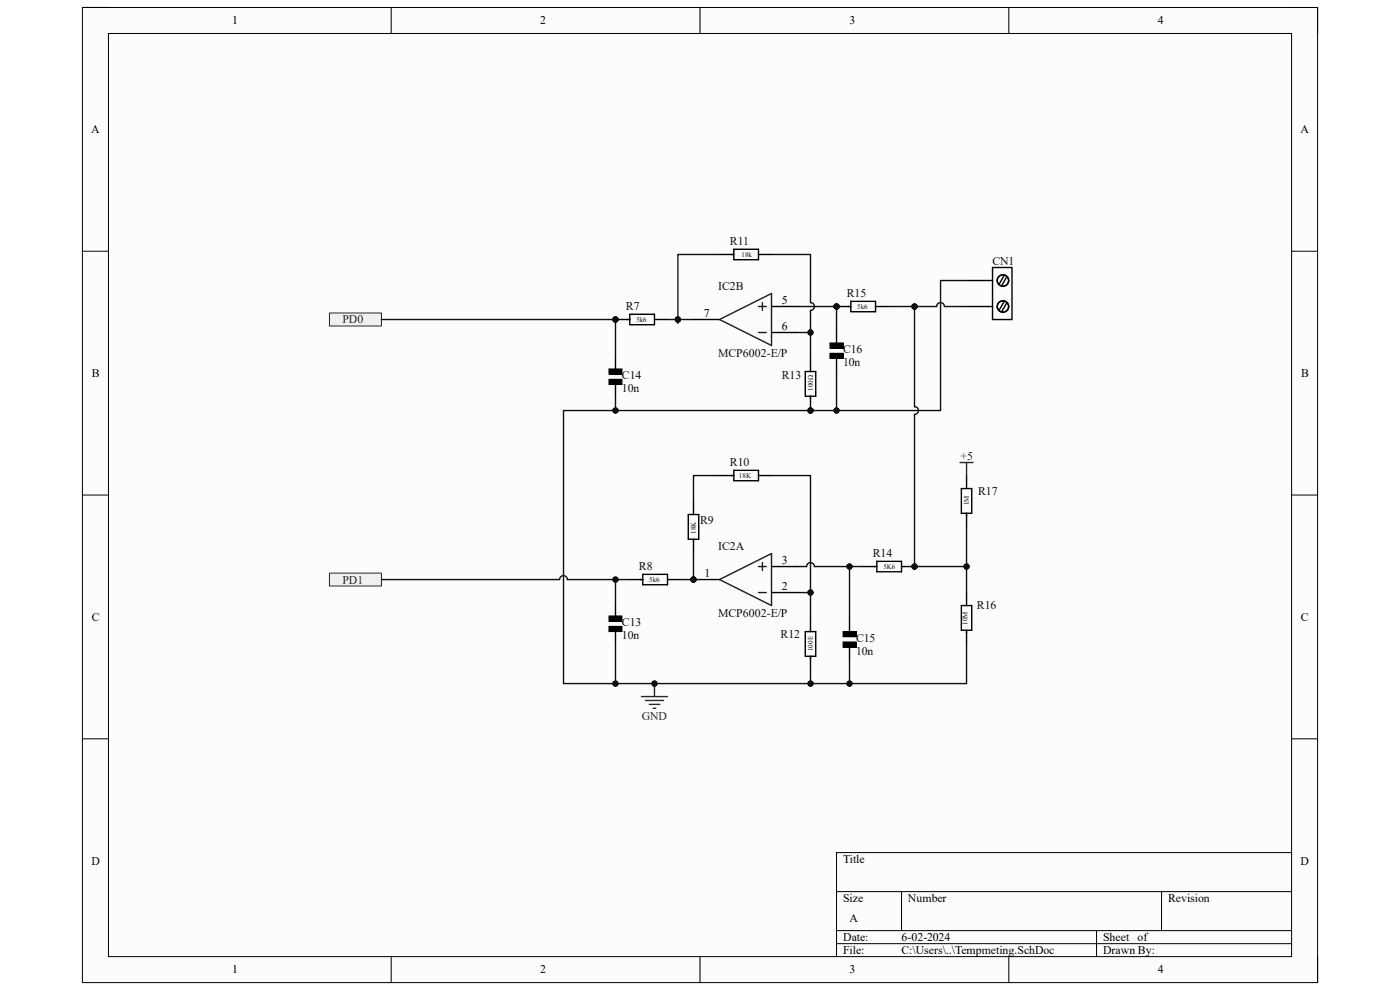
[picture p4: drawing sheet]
<svg xmlns="http://www.w3.org/2000/svg" width="297mm" height="210mm" viewBox="0 0 297 210" stroke-linecap="round" stroke-linejoin="round" font-family="sans-serif">
<path d="M17.5 1.6h262v206.8h-262z" fill-rule="evenodd" fill="#fcfcfc"/>
<path d="M17.5 1.6h262v206.8h-262z" fill="none" stroke="#000" stroke-width=".21"/>
<path d="M23 7.1h251v195.8h-251z" fill-rule="evenodd" fill="#fcfcfc"/>
<g fill="none" stroke="#000" stroke-width=".21">
<path d="M17.5 1.6h5.5M23 7.1h251v195.8h-251zM83 1.6v5.5M148.5 1.6v5.5M214 1.6v5.5M274 1.6h5.5v5.5M17.5 53.3h5.5M274 53.3h5.5M17.5 105h5.5M274 105h5.5M17.5 156.7h5.5M274 156.7h5.5"/>
<path d="M177.5 189.1h96.5M177.5 197.4h96.5M191.3 189.1v8.3M232.6 197.4v5.5M246.4 189.1v8.3M274 180.9h-96.5v22M83 202.9v5.5M148.5 202.9v5.5M177.5 200.2h96.5M214 202.9v5.5M279.5 202.9v5.5"/>
</g>
<circle cx="130.6" cy="67.8" r=".55" fill="#0e0e0e"/>
<circle cx="130.6" cy="67.8" r=".55" fill="none" stroke="#0e0e0e" stroke-width=".21"/>
<path d="M130.6 67.8h2.7M138.8 67.8h2.8" fill="none" stroke="#000" stroke-width=".3"/>
<circle cx="130.6" cy="67.8" r=".55" fill="#0e0e0e"/>
<circle cx="130.6" cy="67.8" r=".55" fill="none" stroke="#0e0e0e" stroke-width=".21"/>
<path d="M152.6 54h3.1M155.7 52.9h5.2v2.2h-5.2zM160.9 54h2.8M133.1 67.8h.5M133.6 66.7h5.2v2.2h-5.2z" fill="none" stroke="#000" stroke-width=".3"/>
<circle cx="177.5" cy="65" r=".55" fill="#0e0e0e"/>
<circle cx="177.5" cy="65" r=".55" fill="none" stroke="#0e0e0e" stroke-width=".21"/>
<path d="M177.5 65h2.7M185.7 65h2.8" fill="none" stroke="#000" stroke-width=".3"/>
<circle cx="177.5" cy="65" r=".55" fill="#0e0e0e"/>
<circle cx="177.5" cy="65" r=".55" fill="none" stroke="#0e0e0e" stroke-width=".21"/>
<path d="M179.9 65h.6M180.5 63.9h5.2v2.2h-5.2z" fill="none" stroke="#000" stroke-width=".3"/>
<circle cx="171.9" cy="87.1" r=".55" fill="#0e0e0e"/>
<circle cx="171.9" cy="87.1" r=".55" fill="none" stroke="#0e0e0e" stroke-width=".21"/>
<path d="M171.9 76.1v2.7M171.9 84.3v2.8" fill="none" stroke="#000" stroke-width=".3"/>
<circle cx="171.9" cy="87.1" r=".55" fill="#0e0e0e"/>
<circle cx="171.9" cy="87.1" r=".55" fill="none" stroke="#0e0e0e" stroke-width=".21"/>
<g fill="none" stroke="#000" stroke-width=".3">
<path d="M205.1 59.5h5.5M210.6 56.7h4.1v11.1h-4.1zM213.1 58.4l-1.2 1.9M213.6 58.7l-1.1 1.9M130.6 75.5v2.8M130.6 78.5v.6M170.8 78.8h2.3v5.3h-2.3zM205.1 65h5.5M213.1 63.9l-1.2 1.9M213.6 64.2l-1.1 1.9M130.6 80.7v.6M130.6 81.6v2.7"/>
<path d="M155.7 99.8h5.2v2.2h-5.2zM171.9 84.1v.5M152.6 100.9h3.1M160.9 100.9h2.8"/>
<circle cx="212.8" cy="59.5" r="1.21"/>
<circle cx="212.8" cy="65" r="1.21"/>
</g>
<g fill="#000">
<path d="M129.2 78.3h2.8v1.1h-2.8z" fill-rule="evenodd"/>
<path d="M129.2 80.5h2.8v1.1h-2.8z" fill-rule="evenodd"/>
</g>
<path d="M129.2 78.3h2.8v1.1h-2.8zM129.2 80.5h2.8v1.1h-2.8z" fill="none" stroke="#000" stroke-width=".21"/>
<circle cx="194" cy="120.2" r=".55" fill="#0e0e0e"/>
<circle cx="194" cy="120.2" r=".55" fill="none" stroke="#0e0e0e" stroke-width=".21"/>
<path d="M191.3 120.2h2.7" fill="none" stroke="#000" stroke-width=".3"/>
<circle cx="194" cy="120.2" r=".55" fill="#0e0e0e"/>
<circle cx="194" cy="120.2" r=".55" fill="none" stroke="#0e0e0e" stroke-width=".21"/>
<g fill="none" stroke="#000" stroke-width=".3">
<path d="M146 109.2h2.2v5.2h-2.2zM147.1 106.4v2.8M147.1 114.4v3M186 119.1h5.3v2.2h-5.3zM204 103.6h2.2v5.3h-2.2zM205.1 100.9v2.7M205.1 108.9v3M130.6 127.9v2.8M130.6 130.9v.6M130.6 133.1v.6M130.6 134v2.7M133.3 122.9h3.1"/>
<path d="M136.4 121.8h5.2v2.2h-5.2zM141.6 122.9h2.8M170.8 134h2.3v5.2h-2.3zM171.9 131.2v2.8M171.9 139.2v3.1M180.2 131.2v2.8M180.2 134.3v.5M180.2 136.5v.5M180.2 137.3v2.7M183 120.2h3M204 128.5h2.2v5.2h-2.2zM205.1 125.7v2.8"/>
<path d="M205.1 133.7v3"/>
</g>
<path d="M203.7 98.1h2.7M205.1 98.1v2.8M136.1 147.8h5.5M136.9 148.6h3.9M137.7 149.4h2.3M138.6 150.3h.5M138.8 145v2.8" fill="none" stroke="#262626" stroke-width=".3"/>
<g fill="#000">
<path d="M129.2 130.7h2.8v1.1h-2.8z" fill-rule="evenodd"/>
<path d="M129.2 132.9h2.8v1.1h-2.8z" fill-rule="evenodd"/>
<path d="M178.8 134h2.8v1.1h-2.8z" fill-rule="evenodd"/>
<path d="M178.8 136.2h2.8v1.1h-2.8z" fill-rule="evenodd"/>
</g>
<path d="M129.2 130.7h2.8v1.1h-2.8zM129.2 132.9h2.8v1.1h-2.8zM178.8 134h2.8v1.1h-2.8zM178.8 136.2h2.8v1.1h-2.8z" fill="none" stroke="#000" stroke-width=".21"/>
<circle cx="138.8" cy="145" r=".55" fill="#0e0e0e"/>
<circle cx="138.8" cy="145" r=".55" fill="none" stroke="#0e0e0e" stroke-width=".21"/>
<path d="M69.9 66.4h11v2.8h-11z" fill-rule="evenodd" fill="#f0f0f0"/>
<path d="M69.9 66.4h11v2.8h-11z" fill="none" stroke="#262626" stroke-width=".21"/>
<path d="M69.9 121.6h11v2.7h-11z" fill-rule="evenodd" fill="#f0f0f0"/>
<path d="M69.9 121.6h11v2.7h-11z" fill="none" stroke="#262626" stroke-width=".21"/>
<path d="M177.5 70v2.7M177.5 73v.6M177.5 75.2v.6M177.5 76.1v2.7" fill="none" stroke="#000" stroke-width=".3"/>
<g fill="#000">
<path d="M176.1 72.7h2.7v1.2h-2.7z" fill-rule="evenodd"/>
<path d="M176.1 75h2.7v1.1h-2.7z" fill-rule="evenodd"/>
</g>
<path d="M176.1 72.7h2.7v1.2h-2.7zM176.1 75h2.7v1.1h-2.7z" fill="none" stroke="#000" stroke-width=".21"/>
<path d="M130.6 67.8v7.7" fill="none" stroke="#0e0e0e" stroke-width=".3"/>
<circle cx="130.6" cy="67.8" r=".55" fill="#0e0e0e"/>
<circle cx="130.6" cy="67.8" r=".55" fill="none" stroke="#0e0e0e" stroke-width=".21"/>
<path d="M169.2 65h8.3" fill="none" stroke="#0e0e0e" stroke-width=".3"/>
<circle cx="177.5" cy="65" r=".55" fill="#0e0e0e"/>
<circle cx="177.5" cy="65" r=".55" fill="none" stroke="#0e0e0e" stroke-width=".21"/>
<path d="M205.1 120.2v5.5" fill="none" stroke="#0e0e0e" stroke-width=".3"/>
<circle cx="205.1" cy="120.2" r=".55" fill="#0e0e0e"/>
<circle cx="205.1" cy="120.2" r=".55" fill="none" stroke="#0e0e0e" stroke-width=".21"/>
<path d="M152.6 100.9h-5.5v5.5M180.2 140v5" fill="none" stroke="#0e0e0e" stroke-width=".3"/>
<circle cx="180.2" cy="145" r=".55" fill="#0e0e0e"/>
<circle cx="180.2" cy="145" r=".55" fill="none" stroke="#0e0e0e" stroke-width=".21"/>
<path d="M171.9 142.3v2.7" fill="none" stroke="#0e0e0e" stroke-width=".3"/>
<circle cx="171.9" cy="145" r=".55" fill="#0e0e0e"/>
<circle cx="171.9" cy="145" r=".55" fill="none" stroke="#0e0e0e" stroke-width=".21"/>
<path d="M133.3 122.9h-2.7v5" fill="none" stroke="#0e0e0e" stroke-width=".3"/>
<circle cx="130.6" cy="122.9" r=".55" fill="#0e0e0e"/>
<circle cx="130.6" cy="122.9" r=".55" fill="none" stroke="#0e0e0e" stroke-width=".21"/>
<path d="M130.6 84.3v2.8" fill="none" stroke="#0e0e0e" stroke-width=".3"/>
<circle cx="130.6" cy="87.1" r=".55" fill="#0e0e0e"/>
<circle cx="130.6" cy="87.1" r=".55" fill="none" stroke="#0e0e0e" stroke-width=".21"/>
<path d="M169.2 70.5h2.7" fill="none" stroke="#0e0e0e" stroke-width=".3"/>
<circle cx="171.9" cy="70.5" r=".55" fill="#0e0e0e"/>
<circle cx="171.9" cy="70.5" r=".55" fill="none" stroke="#0e0e0e" stroke-width=".21"/>
<path d="M130.6 136.7v8.3" fill="none" stroke="#0e0e0e" stroke-width=".3"/>
<circle cx="130.6" cy="145" r=".55" fill="#0e0e0e"/>
<circle cx="130.6" cy="145" r=".55" fill="none" stroke="#0e0e0e" stroke-width=".21"/>
<path d="M152.6 54h-8.8v14.6" fill="none" stroke="#0e0e0e" stroke-width=".3"/>
<circle cx="143.8" cy="67.8" r=".55" fill="#0e0e0e"/>
<circle cx="143.8" cy="67.8" r=".55" fill="none" stroke="#0e0e0e" stroke-width=".21"/>
<path d="M205.1 59.5h-5.6v27.6h-80v57.9h85.6v-8.3" fill="none" stroke="#0e0e0e" stroke-width=".3"/>
<circle cx="180.2" cy="145" r=".55" fill="#0e0e0e"/>
<circle cx="180.2" cy="145" r=".55" fill="none" stroke="#0e0e0e" stroke-width=".21"/>
<circle cx="171.9" cy="145" r=".55" fill="#0e0e0e"/>
<circle cx="171.9" cy="145" r=".55" fill="none" stroke="#0e0e0e" stroke-width=".21"/>
<circle cx="138.8" cy="145" r=".55" fill="#0e0e0e"/>
<circle cx="138.8" cy="145" r=".55" fill="none" stroke="#0e0e0e" stroke-width=".21"/>
<circle cx="130.6" cy="145" r=".55" fill="#0e0e0e"/>
<circle cx="130.6" cy="145" r=".55" fill="none" stroke="#0e0e0e" stroke-width=".21"/>
<circle cx="130.6" cy="87.1" r=".55" fill="#0e0e0e"/>
<circle cx="130.6" cy="87.1" r=".55" fill="none" stroke="#0e0e0e" stroke-width=".21"/>
<circle cx="171.9" cy="87.1" r=".55" fill="#0e0e0e"/>
<circle cx="171.9" cy="87.1" r=".55" fill="none" stroke="#0e0e0e" stroke-width=".21"/>
<circle cx="177.5" cy="87.1" r=".55" fill="#0e0e0e"/>
<circle cx="177.5" cy="87.1" r=".55" fill="none" stroke="#0e0e0e" stroke-width=".21"/>
<path d="M143.8 67.8h3.3" fill="none" stroke="#0e0e0e" stroke-width=".3"/>
<circle cx="143.8" cy="67.8" r=".55" fill="#0e0e0e"/>
<circle cx="143.8" cy="67.8" r=".55" fill="none" stroke="#0e0e0e" stroke-width=".21"/>
<path d="M163.7 54h8.2v10.2a.83 .83 0 0 1 .9 .8 .83 .83 0 0 1-.9 .8v10.3" fill="none" stroke="#0e0e0e" stroke-width=".3"/>
<circle cx="171.9" cy="70.5" r=".55" fill="#0e0e0e"/>
<circle cx="171.9" cy="70.5" r=".55" fill="none" stroke="#0e0e0e" stroke-width=".21"/>
<path d="M141.6 67.8h2.2" fill="none" stroke="#0e0e0e" stroke-width=".3"/>
<circle cx="143.8" cy="67.8" r=".55" fill="#0e0e0e"/>
<circle cx="143.8" cy="67.8" r=".55" fill="none" stroke="#0e0e0e" stroke-width=".21"/>
<path d="M188.5 65h5.5" fill="none" stroke="#0e0e0e" stroke-width=".3"/>
<circle cx="194" cy="65" r=".55" fill="#0e0e0e"/>
<circle cx="194" cy="65" r=".55" fill="none" stroke="#0e0e0e" stroke-width=".21"/>
<path d="M80.9 67.8h49.7" fill="none" stroke="#0e0e0e" stroke-width=".3"/>
<circle cx="130.6" cy="67.8" r=".55" fill="#0e0e0e"/>
<circle cx="130.6" cy="67.8" r=".55" fill="none" stroke="#0e0e0e" stroke-width=".21"/>
<path d="M80.9 122.9h37.8a.83 .83 0 0 1 .8-.8 .83 .83 0 0 1 .9 .8h10.2" fill="none" stroke="#0e0e0e" stroke-width=".3"/>
<circle cx="130.6" cy="122.9" r=".55" fill="#0e0e0e"/>
<circle cx="130.6" cy="122.9" r=".55" fill="none" stroke="#0e0e0e" stroke-width=".21"/>
<path d="M177.5 65v5" fill="none" stroke="#0e0e0e" stroke-width=".3"/>
<circle cx="177.5" cy="65" r=".55" fill="#0e0e0e"/>
<circle cx="177.5" cy="65" r=".55" fill="none" stroke="#0e0e0e" stroke-width=".21"/>
<path d="M177.5 78.8v8.3" fill="none" stroke="#0e0e0e" stroke-width=".3"/>
<circle cx="177.5" cy="87.1" r=".55" fill="#0e0e0e"/>
<circle cx="177.5" cy="87.1" r=".55" fill="none" stroke="#0e0e0e" stroke-width=".21"/>
<path d="M194 65h4.7M205.1 65h-4.7a.83 .83 0 0 0-.9-.8 .83 .83 0 0 0-.8 .8" fill="none" stroke="#0e0e0e" stroke-width=".3"/>
<circle cx="194" cy="65" r=".55" fill="#0e0e0e"/>
<circle cx="194" cy="65" r=".55" fill="none" stroke="#0e0e0e" stroke-width=".21"/>
<path d="M194 65v21.3a.83 .83 0 0 1 .8 .8 .83 .83 0 0 1-.8 .8v32.3h11.1v-8.3" fill="none" stroke="#0e0e0e" stroke-width=".3"/>
<circle cx="194" cy="65" r=".55" fill="#0e0e0e"/>
<circle cx="194" cy="65" r=".55" fill="none" stroke="#0e0e0e" stroke-width=".21"/>
<circle cx="194" cy="120.2" r=".55" fill="#0e0e0e"/>
<circle cx="194" cy="120.2" r=".55" fill="none" stroke="#0e0e0e" stroke-width=".21"/>
<circle cx="205.1" cy="120.2" r=".55" fill="#0e0e0e"/>
<circle cx="205.1" cy="120.2" r=".55" fill="none" stroke="#0e0e0e" stroke-width=".21"/>
<path d="M163.7 100.9h8.2v30.3" fill="none" stroke="#0e0e0e" stroke-width=".3"/>
<circle cx="171.9" cy="125.7" r=".55" fill="#0e0e0e"/>
<circle cx="171.9" cy="125.7" r=".55" fill="none" stroke="#0e0e0e" stroke-width=".21"/>
<path d="M169.2 125.7h2.7" fill="none" stroke="#0e0e0e" stroke-width=".3"/>
<circle cx="171.9" cy="125.7" r=".55" fill="#0e0e0e"/>
<circle cx="171.9" cy="125.7" r=".55" fill="none" stroke="#0e0e0e" stroke-width=".21"/>
<path d="M144.4 122.9h2.7" fill="none" stroke="#0e0e0e" stroke-width=".3"/>
<circle cx="147.1" cy="122.9" r=".55" fill="#0e0e0e"/>
<circle cx="147.1" cy="122.9" r=".55" fill="none" stroke="#0e0e0e" stroke-width=".21"/>
<path d="M147.1 117.4v5.5" fill="none" stroke="#0e0e0e" stroke-width=".3"/>
<circle cx="147.1" cy="122.9" r=".55" fill="#0e0e0e"/>
<circle cx="147.1" cy="122.9" r=".55" fill="none" stroke="#0e0e0e" stroke-width=".21"/>
<path d="M169.2 120.2h1.9a.83 .83 0 0 1 .9-.8 .83 .83 0 0 1 .8 .8h10.2" fill="none" stroke="#0e0e0e" stroke-width=".3"/>
<circle cx="180.2" cy="120.2" r=".55" fill="#0e0e0e"/>
<circle cx="180.2" cy="120.2" r=".55" fill="none" stroke="#0e0e0e" stroke-width=".21"/>
<path d="M180.2 120.2v11" fill="none" stroke="#0e0e0e" stroke-width=".3"/>
<circle cx="180.2" cy="120.2" r=".55" fill="#0e0e0e"/>
<circle cx="180.2" cy="120.2" r=".55" fill="none" stroke="#0e0e0e" stroke-width=".21"/>
<circle cx="147.1" cy="122.9" r=".55" fill="#0e0e0e"/>
<circle cx="147.1" cy="122.9" r=".55" fill="none" stroke="#0e0e0e" stroke-width=".21"/>
<path d="M147.1 122.9h5.5M163.7 120.2h5.5M163.7 125.7h5.5" fill="none" stroke="#000" stroke-width=".3"/>
<circle cx="147.1" cy="122.9" r=".55" fill="#0e0e0e"/>
<circle cx="147.1" cy="122.9" r=".55" fill="none" stroke="#0e0e0e" stroke-width=".21"/>
<path d="M152.6 67.8l11.1-5.5v11zM160.9 70.5h1.7M160.9 65h1.7M161.7 64.2v1.6M161.7 119.4v1.6M152.6 122.9l11.1-5.5v11.1zM160.9 125.7h1.7M160.9 120.2h1.7" fill="none" stroke="#1c1c1c" stroke-width=".3"/>
<path d="M147.1 67.8h5.5M163.7 65h5.5M163.7 70.5h5.5" fill="none" stroke="#000" stroke-width=".3"/>
<g font-size="2.5">
<text x="49.3" y="5.2">1</text>
<text x="114.6" y="5.2">2</text>
<text x="180.2" y="5.2">3</text>
<text x="245.6" y="5.2">4</text>
<text x="19.3" y="28.3">A</text>
<text x="275.9" y="28.3">A</text>
<text x="165.9" y="64.5">5</text>
<text x="149.3" y="67.2">7</text>
<text x="165.9" y="70">6</text>
<text x="19.5" y="80">B</text>
<text x="276" y="80">B</text>
<text x="165.9" y="119.6">3</text>
<text x="149.5" y="122.4">1</text>
<text x="165.9" y="125.1">2</text>
<text x="19.5" y="131.7">C</text>
<text x="276" y="131.7">C</text>
<text x="19.4" y="183.4">D</text>
<text x="178.9" y="183">Title</text>
<text x="275.9" y="183.4">D</text>
<text x="178.9" y="191.3">Size</text>
<text x="192.6" y="191.3">Number</text>
<text x="247.8" y="191.3">Revision</text>
<text x="180.2" y="195.5">A</text>
<text x="178.9" y="199.6">Date:</text>
<text x="178.9" y="202.4">File:</text>
<text x="191.3" y="199.6">6-02-2024</text>
<text x="191.3" y="202.4">C:\Users\..\Tempmeting.SchDoc</text>
<text x="234" y="202.4">Drawn By:</text>
<text x="234" y="199.6">Sheet</text>
<text x="241.4" y="199.6">of</text>
<text x="49.3" y="206.5">1</text>
<text x="114.6" y="206.5">2</text>
<text x="180.2" y="206.5">3</text>
<text x="245.6" y="206.5">4</text>
</g>
<g font-size="2.5" fill="#0e0e0e">
<text x="154.9" y="52.1">R11</text>
<text x="210.6" y="56.2">CN1</text>
<text x="132.8" y="65.8">R7</text>
<text x="152.4" y="61.4">IC2B</text>
<text x="179.7" y="63.1">R15</text>
<text x="152.4" y="75.8">MCP6002-E/P</text>
<text x="178.9" y="74.9">C16</text>
<text x="178.9" y="77.7">10n</text>
<text x="132" y="80.5">C14</text>
<text x="132" y="83.2">10n</text>
<text x="165.9" y="80.5">R13</text>
<text x="154.9" y="98.9">R10</text>
<text x="207.5" y="105">R17</text>
<text x="148.5" y="111.1">R9</text>
<text x="152.4" y="116.6">IC2A</text>
<text x="185.2" y="118.2">R14</text>
<text x="135.6" y="121">R8</text>
<text x="152.4" y="130.9">MCP6002-E/P</text>
<text x="207.3" y="129.3">R16</text>
<text x="132" y="132.9">C13</text>
<text x="132" y="135.6">10n</text>
<text x="165.6" y="135.3">R12</text>
<text x="181.6" y="136.2">C15</text>
<text x="181.6" y="138.9">10n</text>
</g>
<g font-size="2.5" fill="#262626">
<text x="72.6" y="68.6">PD0</text>
<text x="203.8" y="97.6">+5</text>
<text x="72.6" y="123.8">PD1</text>
<text x="136.2" y="152.7">GND</text>
</g>
<g font-size="1.5" fill="#0e0e0e">
<text x="157.3" y="54.5">18k</text>
<text x="181.9" y="65.5">5k6</text>
<text x="135" y="68.3">5k6</text>
<text x="172.5" y="82.9" transform="rotate(-90 172.5 82.9)">100Ω</text>
<text x="156.8" y="101.3">18K</text>
<text x="205.6" y="107.2" transform="rotate(-90 205.6 107.2)">1M</text>
<text x="147.6" y="113.3" transform="rotate(-90 147.6 113.3)">18K</text>
<text x="137.8" y="123.4">5k6</text>
<text x="187.4" y="120.7">5K6</text>
<text x="205.3" y="132.6" transform="rotate(-90 205.3 132.6)">10M</text>
<text x="172.5" y="138.1" transform="rotate(-90 172.5 138.1)">100E</text>
</g>
</svg>
